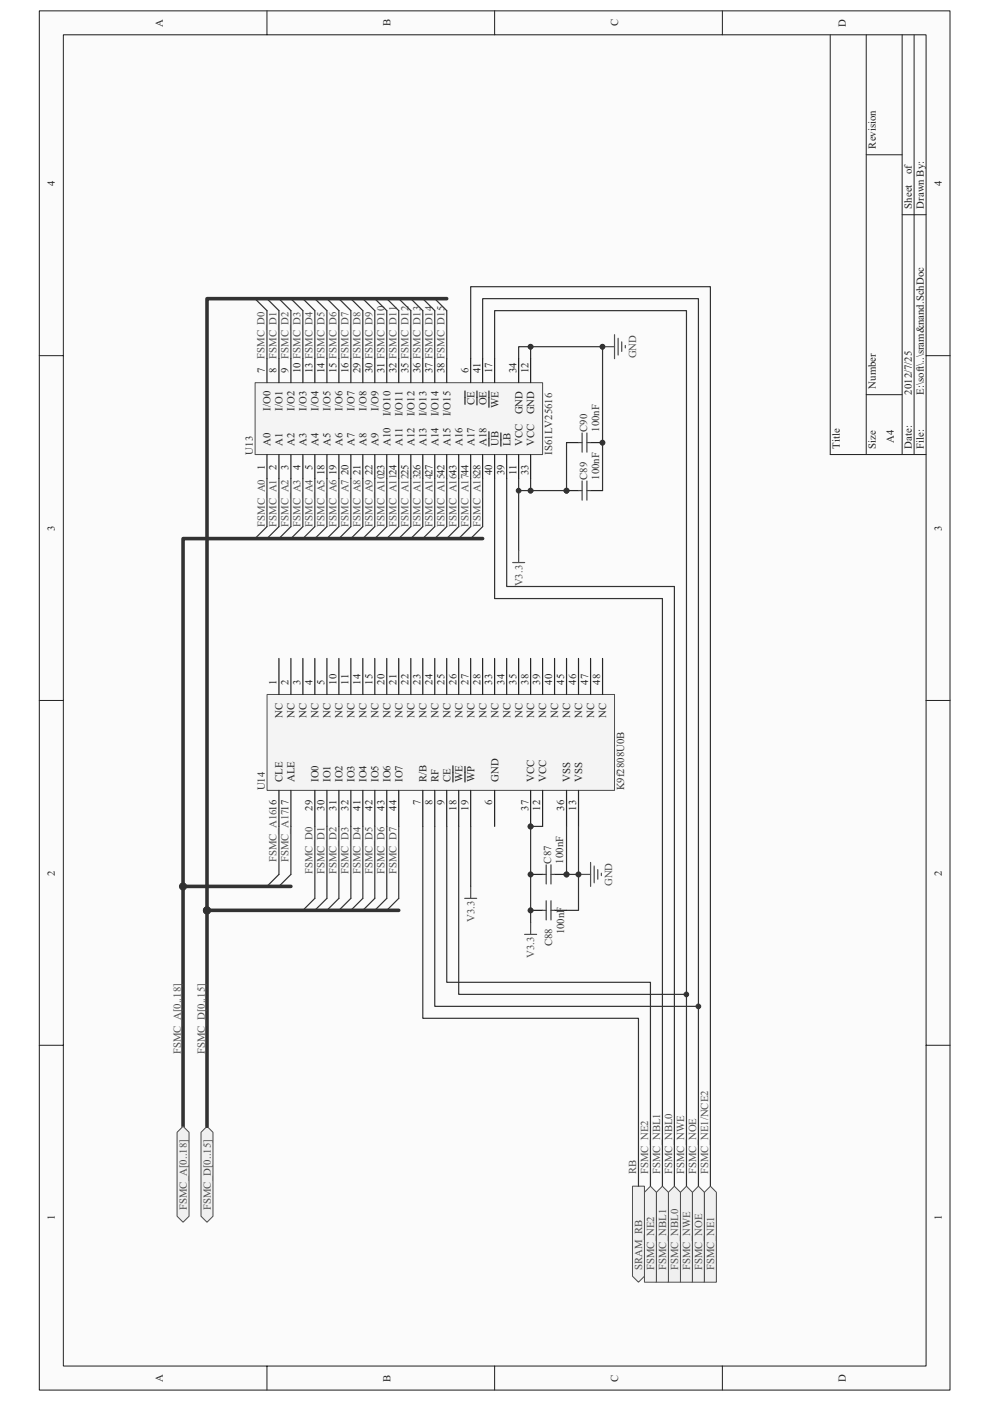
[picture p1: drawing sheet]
<svg xmlns="http://www.w3.org/2000/svg" width="210mm" height="297mm" viewBox="0 0 210 297" stroke-linecap="round" stroke-linejoin="round" font-family="sans-serif">
<path d="M8.4 2.3h193.1v292.4h-193.1z" fill="#fafbfb"/>
<path d="M8.3 2.3h193.2v292.4h-193.2z" fill="none" stroke="#231f20" stroke-width=".21"/>
<path d="M13.5 7.4h182.9v282.2h-182.9z" fill="#fafbfb"/>
<g fill="none" stroke="#231f20" stroke-width=".21">
<path d="M13.4 7.4h183v282.2h-183zM56.6 2.3v5.1M104.9 2.3v5.1M153.2 2.3v5.1M176.1 7.4v89h20.3M183.7 7.4v89M191.3 7.4v89M193.9 7.4v89M183.7 32.8h7.6M191.3 45.5h5.1M8.3 75.4h5.1M196.4 75.4h5.1"/>
<path d="M183.7 83.7h7.6M8.3 148.5h5.1M196.4 148.5h5.1M8.3 221.6h5.1M196.4 221.6h5.1M56.6 289.6v5.1M104.9 289.6v5.1M153.2 289.6v5.1"/>
</g>
<g fill="none" stroke="#333133" stroke-width=".25">
<path d="M56.6 101.5v10.2M59.2 101.5v10.2M61.7 101.5v10.2M64.2 101.5v10.2M66.8 101.5v10.2M69.3 101.5v10.2M71.9 101.5v10.2M74.4 101.5v10.2M77 101.5v10.2M79.5 101.5v10.2M82 101.5v10.2M84.6 101.5v10.2"/>
<path d="M87.1 101.5v10.2M89.7 101.5v10.2M92.2 101.5v10.2M94.8 101.5v10.2M97.3 101.5v10.2M112.5 101.5v2.5h-2.5"/>
</g>
<circle cx="112.5" cy="104" r=".5" fill="#333133"/>
<circle cx="112.5" cy="104" r=".5" fill="none" stroke="#333133" stroke-width=".21"/>
<circle cx="110" cy="104" r=".5" fill="#333133"/>
<circle cx="110" cy="104" r=".5" fill="none" stroke="#333133" stroke-width=".21"/>
<g fill="none" stroke="#333133" stroke-width=".25">
<path d="M56.6 65.9v10.1M59.2 65.9v10.1M61.7 65.9v10.1M64.2 65.9v10.1M66.8 65.9v10.1M69.3 65.9v10.1M71.9 65.9v10.1M74.4 65.9v10.1M77 65.9v10.1M79.5 65.9v10.1M82 65.9v10.1M84.6 65.9v10.1"/>
<path d="M87.1 65.9v10.1M89.7 65.9v10.1M92.2 65.9v10.1M94.8 65.9v10.1M110 76v-2.5h2.5v2.5M99.8 101.5v10.2M110 101.5v15.2"/>
</g>
<circle cx="112.5" cy="73.5" r=".49" fill="#333133"/>
<circle cx="112.5" cy="73.5" r=".49" fill="none" stroke="#333133" stroke-width=".21"/>
<path d="M120.2 93.8v10.2h-7.7M102.4 101.5v10.2" fill="none" stroke="#333133" stroke-width=".25"/>
<circle cx="112.5" cy="104" r=".5" fill="#333133"/>
<circle cx="112.5" cy="104" r=".5" fill="none" stroke="#333133" stroke-width=".21"/>
<circle cx="120.2" cy="104" r=".5" fill="#333133"/>
<circle cx="120.2" cy="104" r=".5" fill="none" stroke="#333133" stroke-width=".21"/>
<path d="M112.5 73.5h15.3v30.5" fill="none" stroke="#333133" stroke-width=".25"/>
<circle cx="112.5" cy="73.5" r=".49" fill="#333133"/>
<circle cx="112.5" cy="73.5" r=".49" fill="none" stroke="#333133" stroke-width=".21"/>
<circle cx="127.8" cy="73.5" r=".49" fill="#333133"/>
<circle cx="127.8" cy="73.5" r=".49" fill="none" stroke="#333133" stroke-width=".21"/>
<path d="M56.7 147.2h73.6v20.4h-73.6z" fill="#f3f4f4"/>
<path d="M56.6 147.2h73.7v20.4h-73.7z" fill="none" stroke="#4c4c4e" stroke-width=".21"/>
<g fill="none" stroke="#231f20" stroke-width=".25">
<path d="M59.2 139.6v7.6M61.7 139.6v7.6M64.2 139.6v7.6M66.8 139.6v7.6M69.3 139.6v7.6M71.9 139.6v7.6M74.4 139.6v7.6M77 139.6v7.6M79.5 139.6v7.6M82 139.6v7.6M84.6 139.6v7.6M87.1 139.6v7.6"/>
<path d="M89.7 139.6v7.6M92.2 139.6v7.6M94.8 139.6v7.6M97.3 139.6v7.6M99.8 139.6v7.6M102.4 139.6v7.6M104.9 139.6v7.6M107.5 139.6v7.6M110 139.6v7.6M59.2 167.6v7.6M61.7 167.6v7.6M66.8 167.6v7.6"/>
<path d="M69.3 167.6v7.6M71.9 167.6v7.6M74.4 167.6v7.6M89.7 167.6v7.6M92.2 167.6v7.6M94.8 167.6v7.6M96.1 162.4v3.4M97.3 167.6v7.6M98.6 162.5v3.3M99.8 167.6v7.6M104.9 167.6v7.6M112.5 167.6v7.6"/>
<path d="M115.1 167.6v7.6M120.2 167.6v7.6M122.7 167.6v7.6"/>
</g>
<circle cx="112.5" cy="175.2" r=".5" fill="#333133"/>
<circle cx="112.5" cy="175.2" r=".5" fill="none" stroke="#333133" stroke-width=".21"/>
<path d="M112.5 139.6v7.6M115.1 139.6v7.6M117.6 139.6v7.6M120.2 139.6v7.6M122.7 139.6v7.6M125.3 139.6v7.6M127.8 139.6v7.6M77 167.6v7.6M79.5 167.6v7.6M82 167.6v7.6M84.6 167.6v7.6" fill="none" stroke="#231f20" stroke-width=".25"/>
<circle cx="112.5" cy="175.2" r=".5" fill="#333133"/>
<circle cx="112.5" cy="175.2" r=".5" fill="none" stroke="#333133" stroke-width=".21"/>
<path d="M66.8 175.2v15.3M69.3 175.2v15.3M71.9 175.2v15.3M74.4 175.2v15.3M77 175.2v15.3M79.5 175.2v15.3M82 175.2v15.3M84.6 175.2v15.3" fill="none" stroke="#333133" stroke-width=".25"/>
<path d="M127.8 73.5h2.5M130.3 71v5M131.1 71.7v3.6M131.9 72.5v2M132.6 73.2v.6" fill="none" stroke="#4c4c4e" stroke-width=".25"/>
<circle cx="127.8" cy="73.5" r=".49" fill="#333133"/>
<circle cx="127.8" cy="73.5" r=".49" fill="none" stroke="#333133" stroke-width=".21"/>
<path d="M108.7 119.3h2.6M110 116.7v2.6" fill="none" stroke="#4c4c4e" stroke-width=".25"/>
<path d="M94.8 63.3h-50.9v129.7h40.7" fill="none" stroke="#333133" stroke-width=".76"/>
<circle cx="43.9" cy="193" r=".75" fill="#333133"/>
<circle cx="43.9" cy="193" r=".75" fill="none" stroke="#333133" stroke-width=".21"/>
<g fill="none" stroke="#333133" stroke-width=".25">
<path d="M54.1 63.3l2.5 2.6M56.6 63.3l2.6 2.6M59.2 63.3l2.5 2.6M61.7 63.3l2.5 2.6M64.2 63.3l2.6 2.6M66.8 63.3l2.5 2.6M69.3 63.3l2.6 2.6M71.9 63.3l2.5 2.6M74.4 63.3l2.6 2.6M77 63.3l2.5 2.6M79.5 63.3l2.5 2.6M82 63.3l2.6 2.6"/>
<path d="M84.6 63.3l2.5 2.6M87.1 63.3l2.6 2.6M89.7 63.3l2.5 2.6M92.2 63.3l2.6 2.6M66.8 190.5l-2.6 2.5M69.3 190.5l-2.5 2.5M71.9 190.5l-2.6 2.5M74.4 190.5l-2.5 2.5M77 190.5l-2.6 2.5M79.5 190.5l-2.5 2.5M82 190.5l-2.5 2.5M84.6 190.5l-2.6 2.5"/>
</g>
<path d="M42.6 240.1l1.3-1.3 1.3 1.3v17.8l-1.3 1.2-1.3-1.2z" fill-rule="evenodd" fill="#eff0f0"/>
<path d="M42.6 240.1l1.3-1.3 1.3 1.3v17.8l-1.3 1.2-1.3-1.2z" fill="none" stroke="#4c4c4e" stroke-width=".21"/>
<path d="M102.4 114.2h-63.6v124.6" fill="none" stroke="#333133" stroke-width=".76"/>
<g fill="none" stroke="#333133" stroke-width=".25">
<path d="M56.6 111.7l-2.5 2.5M59.2 111.7l-2.6 2.5M61.7 111.7l-2.5 2.5M64.2 111.7l-2.5 2.5M66.8 111.7l-2.6 2.5M69.3 111.7l-2.5 2.5M71.9 111.7l-2.6 2.5M74.4 111.7l-2.5 2.5M77 111.7l-2.6 2.5M79.5 111.7l-2.5 2.5M82 111.7l-2.5 2.5M84.6 111.7l-2.6 2.5"/>
<path d="M87.1 111.7l-2.5 2.5M89.7 111.7l-2.6 2.5M92.2 111.7l-2.5 2.5M94.8 111.7l-2.6 2.5M97.3 111.7l-2.5 2.5M99.8 111.7l-2.5 2.5M102.4 111.7l-2.6 2.5"/>
</g>
<path d="M37.6 240.1l1.2-1.3 1.3 1.3v17.8l-1.3 1.2-1.2-1.2z" fill-rule="evenodd" fill="#eff0f0"/>
<path d="M37.6 240.1l1.2-1.3 1.3 1.3v17.8l-1.3 1.2-1.2-1.2z" fill="none" stroke="#4c4c4e" stroke-width=".21"/>
<path d="M98.6 190.5h2.5M99.8 187.9v2.6" fill="none" stroke="#4c4c4e" stroke-width=".25"/>
<path d="M99.8 175.2v12.7" fill="none" stroke="#333133" stroke-width=".25"/>
<path d="M43.9 193v45.8" fill="none" stroke="#333133" stroke-width=".76"/>
<circle cx="43.9" cy="193" r=".75" fill="#333133"/>
<circle cx="43.9" cy="193" r=".75" fill="none" stroke="#333133" stroke-width=".21"/>
<path d="M38.8 187.9h22.9" fill="none" stroke="#333133" stroke-width=".76"/>
<circle cx="38.8" cy="187.9" r=".75" fill="#333133"/>
<circle cx="38.8" cy="187.9" r=".75" fill="none" stroke="#333133" stroke-width=".21"/>
<path d="M59.2 175.2v10.2l-2.6 2.5M61.7 175.2v10.2l-2.5 2.5M120.2 175.2v10.2h2.5M122.7 175.2v17.8h-2.5" fill="none" stroke="#333133" stroke-width=".25"/>
<path d="M111.3 198.1h2.5M112.5 195.6v2.5" fill="none" stroke="#4c4c4e" stroke-width=".25"/>
<circle cx="120.2" cy="185.4" r=".49" fill="#333133"/>
<circle cx="120.2" cy="185.4" r=".49" fill="none" stroke="#333133" stroke-width=".21"/>
<circle cx="122.7" cy="185.4" r=".49" fill="#333133"/>
<circle cx="122.7" cy="185.4" r=".49" fill="none" stroke="#333133" stroke-width=".21"/>
<path d="M115.1 175.2h-2.6v20.4" fill="none" stroke="#333133" stroke-width=".25"/>
<circle cx="112.5" cy="175.2" r=".5" fill="#333133"/>
<circle cx="112.5" cy="175.2" r=".5" fill="none" stroke="#333133" stroke-width=".21"/>
<path d="M99.8 76v-15.2h50.9v190.7M102.4 76v-12.7h45.7v188.2M104.9 76v-10.1h40.7v185.6M104.9 101.5v25.4h35.6v124.6M107.5 101.5v22.8h35.5v127.2M92.2 175.2v38.2h55.9" fill="none" stroke="#333133" stroke-width=".25"/>
<circle cx="148.1" cy="213.4" r=".49" fill="#333133"/>
<circle cx="148.1" cy="213.4" r=".49" fill="none" stroke="#333133" stroke-width=".21"/>
<path d="M97.3 175.2v35.6h48.3" fill="none" stroke="#333133" stroke-width=".25"/>
<circle cx="145.6" cy="210.8" r=".49" fill="#333133"/>
<circle cx="145.6" cy="210.8" r=".49" fill="none" stroke="#333133" stroke-width=".21"/>
<path d="M94.8 175.2v33.1h43.2v43.2" fill="none" stroke="#333133" stroke-width=".25"/>
<path d="M138 251.5l1.2 1.3v19.1h-2.5v-19.1z" fill-rule="evenodd" fill="#eff0f0"/>
<path d="M138 251.5l1.2 1.3v19.1h-2.5v-19.1z" fill="none" stroke="#4c4c4e" stroke-width=".21"/>
<path d="M143 251.5l1.3 1.3v19.1h-2.5v-19.1z" fill-rule="evenodd" fill="#eff0f0"/>
<path d="M143 251.5l1.3 1.3v19.1h-2.5v-19.1z" fill="none" stroke="#4c4c4e" stroke-width=".21"/>
<path d="M140.5 251.5l1.3 1.3v19.1h-2.6v-19.1z" fill-rule="evenodd" fill="#eff0f0"/>
<path d="M140.5 251.5l1.3 1.3v19.1h-2.6v-19.1z" fill="none" stroke="#4c4c4e" stroke-width=".21"/>
<path d="M145.6 251.5l1.3 1.3v19.1h-2.6v-19.1z" fill-rule="evenodd" fill="#eff0f0"/>
<path d="M145.6 251.5l1.3 1.3v19.1h-2.6v-19.1z" fill="none" stroke="#4c4c4e" stroke-width=".21"/>
<path d="M148.1 251.5l1.3 1.3v19.1h-2.5v-19.1z" fill-rule="evenodd" fill="#eff0f0"/>
<path d="M148.1 251.5l1.3 1.3v19.1h-2.5v-19.1z" fill="none" stroke="#4c4c4e" stroke-width=".21"/>
<path d="M150.7 251.5l1.2 1.3v19.1h-2.5v-19.1z" fill-rule="evenodd" fill="#eff0f0"/>
<path d="M150.7 251.5l1.2 1.3v19.1h-2.5v-19.1z" fill="none" stroke="#4c4c4e" stroke-width=".21"/>
<path d="M54.1 81.1h61v15.3h-61z" fill="#f3f4f4"/>
<path d="M54.1 81.1h61v15.3h-61z" fill="none" stroke="#4c4c4e" stroke-width=".21"/>
<g fill="none" stroke="#231f20" stroke-width=".25">
<path d="M56.6 76v5.1M59.2 76v5.1M61.7 76v5.1M64.2 76v5.1M66.8 76v5.1M69.3 76v5.1M71.9 76v5.1M74.4 76v5.1M77 76v5.1M79.5 76v5.1M82 76v5.1M84.6 76v5.1"/>
<path d="M87.1 76v5.1M89.7 76v5.1M92.2 76v5.1M94.8 76v5.1M99.8 76v5.1M102.4 76v5.1M104.9 76v5.1M110 76v5.1M112.5 76v5.1M56.6 96.4v5.1M59.2 96.4v5.1M61.7 96.4v5.1"/>
<path d="M64.2 96.4v5.1M66.8 96.4v5.1M69.3 96.4v5.1M71.9 96.4v5.1M74.4 96.4v5.1M77 96.4v5.1M79.5 96.4v5.1M82 96.4v5.1M84.6 96.4v5.1M87.1 96.4v5.1M89.7 96.4v5.1M92.2 96.4v5.1"/>
<path d="M94.8 96.4v5.1M97.3 96.4v5.1M98.6 82.9v2.8M99.8 96.4v5.1M101.2 82.9v3M102.4 96.4v5.1M103.7 82.9v3.4M103.7 91.5v3.1M104.9 96.4v5.1M106.2 91.8v2.8M107.5 96.4v5.1M110 96.4v5.1"/>
<path d="M112.5 96.4v5.1"/>
</g>
<path d="M122.7 185.4h2.6M125.3 182.9v5M126 183.6v3.6M126.8 184.4v2M127.5 185.1v.5" fill="none" stroke="#4c4c4e" stroke-width=".25"/>
<circle cx="122.7" cy="185.4" r=".49" fill="#333133"/>
<circle cx="122.7" cy="185.4" r=".49" fill="none" stroke="#333133" stroke-width=".21"/>
<path d="M112.5 193h2.6M117.6 193h2.6" fill="none" stroke="#231f20" stroke-width=".25"/>
<circle cx="112.5" cy="193" r=".5" fill="#333133"/>
<circle cx="112.5" cy="193" r=".5" fill="none" stroke="#333133" stroke-width=".21"/>
<path d="M115.1 193h.7M115.8 191v4M116.9 193h.7M116.9 191v4" fill="none" stroke="#434344" stroke-width=".25"/>
<circle cx="112.5" cy="193" r=".5" fill="#333133"/>
<circle cx="112.5" cy="193" r=".5" fill="none" stroke="#333133" stroke-width=".21"/>
<path d="M117.6 185.4h2.6" fill="none" stroke="#231f20" stroke-width=".25"/>
<circle cx="120.2" cy="185.4" r=".49" fill="#333133"/>
<circle cx="120.2" cy="185.4" r=".49" fill="none" stroke="#333133" stroke-width=".21"/>
<path d="M112.5 185.4h2.6" fill="none" stroke="#231f20" stroke-width=".25"/>
<circle cx="112.5" cy="185.4" r=".49" fill="#333133"/>
<circle cx="112.5" cy="185.4" r=".49" fill="none" stroke="#333133" stroke-width=".21"/>
<path d="M115.1 185.4h.7M115.8 183.4v4M116.9 185.4h.7M116.9 183.4v4" fill="none" stroke="#434344" stroke-width=".25"/>
<circle cx="120.2" cy="185.4" r=".49" fill="#333133"/>
<circle cx="120.2" cy="185.4" r=".49" fill="none" stroke="#333133" stroke-width=".21"/>
<circle cx="112.5" cy="185.4" r=".49" fill="#333133"/>
<circle cx="112.5" cy="185.4" r=".49" fill="none" stroke="#333133" stroke-width=".21"/>
<path d="M120.2 104h2.5M125.3 104h2.5" fill="none" stroke="#231f20" stroke-width=".25"/>
<circle cx="120.2" cy="104" r=".5" fill="#333133"/>
<circle cx="120.2" cy="104" r=".5" fill="none" stroke="#333133" stroke-width=".21"/>
<path d="M122.7 104h.8M123.5 102v4M124.5 104h.8M124.5 102v4" fill="none" stroke="#434344" stroke-width=".25"/>
<circle cx="120.2" cy="104" r=".5" fill="#333133"/>
<circle cx="120.2" cy="104" r=".5" fill="none" stroke="#333133" stroke-width=".21"/>
<path d="M125.3 93.8h2.5" fill="none" stroke="#231f20" stroke-width=".25"/>
<circle cx="127.8" cy="93.8" r=".5" fill="#333133"/>
<circle cx="127.8" cy="93.8" r=".5" fill="none" stroke="#333133" stroke-width=".21"/>
<path d="M120.2 93.8h2.5" fill="none" stroke="#231f20" stroke-width=".25"/>
<path d="M122.7 93.8h.8M123.5 91.8v4.1M124.5 93.8h.8M124.5 91.8v4.1" fill="none" stroke="#434344" stroke-width=".25"/>
<circle cx="127.8" cy="93.8" r=".5" fill="#333133"/>
<circle cx="127.8" cy="93.8" r=".5" fill="none" stroke="#333133" stroke-width=".21"/>
<path d="M134.2 251.5h2.5v19.1l-1.3 1.3-1.2-1.3z" fill-rule="evenodd" fill="#eff0f0"/>
<path d="M134.2 251.5h2.5v19.1l-1.3 1.3-1.2-1.3z" fill="none" stroke="#4c4c4e" stroke-width=".21"/>
<path d="M89.7 175.2v40.7h45.7v35.6" fill="none" stroke="#333133" stroke-width=".25"/>
<g font-size="2.3" fill="#231f20">
<text x="34.5" y="5.7" transform="rotate(-90 34.5 5.7)">A</text>
<text x="82.8" y="5.6" transform="rotate(-90 82.8 5.6)">B</text>
<text x="131.1" y="5.6" transform="rotate(-90 131.1 5.6)">C</text>
<text x="179.4" y="5.7" transform="rotate(-90 179.4 5.7)">D</text>
<text x="185.8" y="31.5" transform="rotate(-90 185.8 31.5)">Revision</text>
<text x="11.7" y="39.4" transform="rotate(-90 11.7 39.4)">4</text>
<text x="193.4" y="36.9" transform="rotate(-90 193.4 36.9)">of</text>
<text x="199.7" y="39.4" transform="rotate(-90 199.7 39.4)">4</text>
<text x="193.4" y="44.2" transform="rotate(-90 193.4 44.2)">Sheet</text>
<text x="195.9" y="44.2" transform="rotate(-90 195.9 44.2)">Drawn By:</text>
<text x="56.1" y="79.1" transform="rotate(-90 56.1 79.1)">7</text>
<text x="58.7" y="79.1" transform="rotate(-90 58.7 79.1)">8</text>
<text x="61.2" y="79.1" transform="rotate(-90 61.2 79.1)">9</text>
<text x="63.8" y="79.1" transform="rotate(-90 63.8 79.1)">10 FSMC_D3</text>
<text x="66.3" y="79.1" transform="rotate(-90 66.3 79.1)">13 FSMC_D4</text>
<text x="68.9" y="79.1" transform="rotate(-90 68.9 79.1)">14 FSMC_D5</text>
<text x="71.4" y="79.1" transform="rotate(-90 71.4 79.1)">15 FSMC_D6</text>
<text x="73.9" y="79.1" transform="rotate(-90 73.9 79.1)">16 FSMC_D7</text>
<text x="76.5" y="79.1" transform="rotate(-90 76.5 79.1)">29 FSMC_D8</text>
<text x="79" y="79.1" transform="rotate(-90 79 79.1)">30 FSMC_D9</text>
<text x="81.5" y="79.1" transform="rotate(-90 81.5 79.1)">31 FSMC_D10</text>
<text x="84.1" y="79.1" transform="rotate(-90 84.1 79.1)">32 FSMC_D11</text>
<text x="86.6" y="79.1" transform="rotate(-90 86.6 79.1)">35 FSMC_D12</text>
<text x="89.2" y="79.1" transform="rotate(-90 89.2 79.1)">36 FSMC_D13</text>
<text x="91.7" y="79.1" transform="rotate(-90 91.7 79.1)">37 FSMC_D14</text>
<text x="94.3" y="79.1" transform="rotate(-90 94.3 79.1)">38 FSMC_D15</text>
<text x="99.3" y="79.1" transform="rotate(-90 99.3 79.1)">6</text>
<text x="101.9" y="79.1" transform="rotate(-90 101.9 79.1)">41</text>
<text x="104.4" y="79.1" transform="rotate(-90 104.4 79.1)">17</text>
<text x="109.5" y="79.1" transform="rotate(-90 109.5 79.1)">34</text>
<text x="112.1" y="79.1" transform="rotate(-90 112.1 79.1)">12</text>
<text x="185.8" y="82.4" transform="rotate(-90 185.8 82.4)">Number</text>
<text x="193.4" y="83.7" transform="rotate(-90 193.4 83.7)">2012/7/25</text>
<text x="195.9" y="83.7" transform="rotate(-90 195.9 83.7)">E:\soft\..\sram&amp;nand.SchDoc</text>
<text x="57.4" y="87.1" transform="rotate(-90 57.4 87.1)">I/O0</text>
<text x="59.9" y="87.1" transform="rotate(-90 59.9 87.1)">I/O1</text>
<text x="62.5" y="87.1" transform="rotate(-90 62.5 87.1)">I/O2</text>
<text x="65" y="87.1" transform="rotate(-90 65 87.1)">I/O3</text>
<text x="67.6" y="87.1" transform="rotate(-90 67.6 87.1)">I/O4</text>
<text x="70.1" y="87.1" transform="rotate(-90 70.1 87.1)">I/O5</text>
<text x="72.7" y="87.1" transform="rotate(-90 72.7 87.1)">I/O6</text>
<text x="75.2" y="87.1" transform="rotate(-90 75.2 87.1)">I/O7</text>
<text x="77.7" y="87.1" transform="rotate(-90 77.7 87.1)">I/O8</text>
<text x="80.3" y="87.1" transform="rotate(-90 80.3 87.1)">I/O9</text>
<text x="82.8" y="88.2" transform="rotate(-90 82.8 88.2)">I/O10</text>
<text x="85.4" y="88.2" transform="rotate(-90 85.4 88.2)">I/O11</text>
<text x="87.9" y="88.2" transform="rotate(-90 87.9 88.2)">I/O12</text>
<text x="90.5" y="88.2" transform="rotate(-90 90.5 88.2)">I/O13</text>
<text x="93" y="88.2" transform="rotate(-90 93 88.2)">I/O14</text>
<text x="95.5" y="88.2" transform="rotate(-90 95.5 88.2)">I/O15</text>
<text x="100.6" y="85.8" transform="rotate(-90 100.6 85.8)">CE</text>
<text x="103.2" y="86" transform="rotate(-90 103.2 86)">OE</text>
<text x="105.7" y="86.5" transform="rotate(-90 105.7 86.5)">WE</text>
<text x="110.8" y="87.9" transform="rotate(-90 110.8 87.9)">GND</text>
<text x="113.3" y="87.9" transform="rotate(-90 113.3 87.9)">GND</text>
<text x="57.4" y="94.6" transform="rotate(-90 57.4 94.6)">A0</text>
<text x="59.9" y="94.6" transform="rotate(-90 59.9 94.6)">A1</text>
<text x="62.5" y="94.6" transform="rotate(-90 62.5 94.6)">A2</text>
<text x="65" y="94.6" transform="rotate(-90 65 94.6)">A3</text>
<text x="67.6" y="94.6" transform="rotate(-90 67.6 94.6)">A4</text>
<text x="70.1" y="94.6" transform="rotate(-90 70.1 94.6)">A5</text>
<text x="72.7" y="94.6" transform="rotate(-90 72.7 94.6)">A6</text>
<text x="75.2" y="94.6" transform="rotate(-90 75.2 94.6)">A7</text>
<text x="77.7" y="94.6" transform="rotate(-90 77.7 94.6)">A8</text>
<text x="80.3" y="94.6" transform="rotate(-90 80.3 94.6)">A9</text>
<text x="82.8" y="94.6" transform="rotate(-90 82.8 94.6)">A10</text>
<text x="85.4" y="94.6" transform="rotate(-90 85.4 94.6)">A11</text>
<text x="87.9" y="94.6" transform="rotate(-90 87.9 94.6)">A12</text>
<text x="90.5" y="94.6" transform="rotate(-90 90.5 94.6)">A13</text>
<text x="93" y="94.6" transform="rotate(-90 93 94.6)">A14</text>
<text x="95.5" y="94.6" transform="rotate(-90 95.5 94.6)">A15</text>
<text x="98.1" y="94.6" transform="rotate(-90 98.1 94.6)">A16</text>
<text x="100.6" y="94.6" transform="rotate(-90 100.6 94.6)">A17</text>
<text x="103.2" y="94.6" transform="rotate(-90 103.2 94.6)">A18</text>
<text x="105.7" y="94.6" transform="rotate(-90 105.7 94.6)">UB</text>
<text x="108.3" y="94.6" transform="rotate(-90 108.3 94.6)">LB</text>
<text x="110.8" y="94.6" transform="rotate(-90 110.8 94.6)">VCC</text>
<text x="113.3" y="94.6" transform="rotate(-90 113.3 94.6)">VCC</text>
<text x="178.1" y="95.1" transform="rotate(-90 178.1 95.1)">Title</text>
<text x="185.8" y="95.1" transform="rotate(-90 185.8 95.1)">Size</text>
<text x="189.6" y="93.8" transform="rotate(-90 189.6 93.8)">A4</text>
<text x="193.4" y="95.1" transform="rotate(-90 193.4 95.1)">Date:</text>
<text x="195.9" y="95.1" transform="rotate(-90 195.9 95.1)">File:</text>
<text x="56.1" y="99.5" transform="rotate(-90 56.1 99.5)">1</text>
<text x="58.7" y="99.5" transform="rotate(-90 58.7 99.5)">2</text>
<text x="61.2" y="99.5" transform="rotate(-90 61.2 99.5)">3</text>
<text x="63.8" y="99.5" transform="rotate(-90 63.8 99.5)">4</text>
<text x="66.3" y="99.5" transform="rotate(-90 66.3 99.5)">5</text>
<text x="68.9" y="100.7" transform="rotate(-90 68.9 100.7)">18</text>
<text x="71.4" y="100.7" transform="rotate(-90 71.4 100.7)">19</text>
<text x="73.9" y="100.7" transform="rotate(-90 73.9 100.7)">20</text>
<text x="76.5" y="100.7" transform="rotate(-90 76.5 100.7)">21</text>
<text x="79" y="100.7" transform="rotate(-90 79 100.7)">22</text>
<text x="104.4" y="100.7" transform="rotate(-90 104.4 100.7)">40</text>
<text x="107" y="100.7" transform="rotate(-90 107 100.7)">39</text>
<text x="109.5" y="100.7" transform="rotate(-90 109.5 100.7)">11</text>
<text x="112.1" y="100.7" transform="rotate(-90 112.1 100.7)">33</text>
<text x="11.7" y="112.5" transform="rotate(-90 11.7 112.5)">3</text>
<text x="199.7" y="112.5" transform="rotate(-90 199.7 112.5)">3</text>
<text x="58.7" y="145.2" transform="rotate(-90 58.7 145.2)">1</text>
<text x="61.2" y="145.2" transform="rotate(-90 61.2 145.2)">2</text>
<text x="63.8" y="145.2" transform="rotate(-90 63.8 145.2)">3</text>
<text x="66.3" y="145.2" transform="rotate(-90 66.3 145.2)">4</text>
<text x="68.9" y="145.2" transform="rotate(-90 68.9 145.2)">5</text>
<text x="71.4" y="145.2" transform="rotate(-90 71.4 145.2)">10</text>
<text x="73.9" y="145.2" transform="rotate(-90 73.9 145.2)">11</text>
<text x="76.5" y="145.2" transform="rotate(-90 76.5 145.2)">14</text>
<text x="79" y="145.2" transform="rotate(-90 79 145.2)">15</text>
<text x="81.5" y="145.2" transform="rotate(-90 81.5 145.2)">20</text>
<text x="84.1" y="145.2" transform="rotate(-90 84.1 145.2)">21</text>
<text x="86.6" y="145.2" transform="rotate(-90 86.6 145.2)">22</text>
<text x="89.2" y="145.2" transform="rotate(-90 89.2 145.2)">23</text>
<text x="91.7" y="145.2" transform="rotate(-90 91.7 145.2)">24</text>
<text x="94.3" y="145.2" transform="rotate(-90 94.3 145.2)">25</text>
<text x="96.8" y="145.2" transform="rotate(-90 96.8 145.2)">26</text>
<text x="99.3" y="145.2" transform="rotate(-90 99.3 145.2)">27</text>
<text x="101.9" y="145.2" transform="rotate(-90 101.9 145.2)">28</text>
<text x="104.4" y="145.2" transform="rotate(-90 104.4 145.2)">33</text>
<text x="107" y="145.2" transform="rotate(-90 107 145.2)">34</text>
<text x="109.5" y="145.2" transform="rotate(-90 109.5 145.2)">35</text>
<text x="112.1" y="145.2" transform="rotate(-90 112.1 145.2)">38</text>
<text x="114.6" y="145.2" transform="rotate(-90 114.6 145.2)">39</text>
<text x="117.1" y="145.2" transform="rotate(-90 117.1 145.2)">40</text>
<text x="119.7" y="145.2" transform="rotate(-90 119.7 145.2)">45</text>
<text x="122.2" y="145.2" transform="rotate(-90 122.2 145.2)">46</text>
<text x="124.8" y="145.2" transform="rotate(-90 124.8 145.2)">47</text>
<text x="127.3" y="145.2" transform="rotate(-90 127.3 145.2)">48</text>
<text x="59.9" y="152.2" transform="rotate(-90 59.9 152.2)">NC</text>
<text x="62.5" y="152.2" transform="rotate(-90 62.5 152.2)">NC</text>
<text x="65" y="152.2" transform="rotate(-90 65 152.2)">NC</text>
<text x="67.6" y="152.2" transform="rotate(-90 67.6 152.2)">NC</text>
<text x="70.1" y="152.2" transform="rotate(-90 70.1 152.2)">NC</text>
<text x="72.7" y="152.2" transform="rotate(-90 72.7 152.2)">NC</text>
<text x="75.2" y="152.2" transform="rotate(-90 75.2 152.2)">NC</text>
<text x="77.7" y="152.2" transform="rotate(-90 77.7 152.2)">NC</text>
<text x="80.3" y="152.2" transform="rotate(-90 80.3 152.2)">NC</text>
<text x="82.8" y="152.2" transform="rotate(-90 82.8 152.2)">NC</text>
<text x="85.4" y="152.2" transform="rotate(-90 85.4 152.2)">NC</text>
<text x="87.9" y="152.2" transform="rotate(-90 87.9 152.2)">NC</text>
<text x="90.5" y="152.2" transform="rotate(-90 90.5 152.2)">NC</text>
<text x="93" y="152.2" transform="rotate(-90 93 152.2)">NC</text>
<text x="95.5" y="152.2" transform="rotate(-90 95.5 152.2)">NC</text>
<text x="98.1" y="152.2" transform="rotate(-90 98.1 152.2)">NC</text>
<text x="100.6" y="152.2" transform="rotate(-90 100.6 152.2)">NC</text>
<text x="103.2" y="152.2" transform="rotate(-90 103.2 152.2)">NC</text>
<text x="105.7" y="152.2" transform="rotate(-90 105.7 152.2)">NC</text>
<text x="108.3" y="152.2" transform="rotate(-90 108.3 152.2)">NC</text>
<text x="110.8" y="152.2" transform="rotate(-90 110.8 152.2)">NC</text>
<text x="113.3" y="152.2" transform="rotate(-90 113.3 152.2)">NC</text>
<text x="115.9" y="152.2" transform="rotate(-90 115.9 152.2)">NC</text>
<text x="118.4" y="152.2" transform="rotate(-90 118.4 152.2)">NC</text>
<text x="120.9" y="152.2" transform="rotate(-90 120.9 152.2)">NC</text>
<text x="123.5" y="152.2" transform="rotate(-90 123.5 152.2)">NC</text>
<text x="126" y="152.2" transform="rotate(-90 126 152.2)">NC</text>
<text x="128.6" y="152.2" transform="rotate(-90 128.6 152.2)">NC</text>
<text x="59.9" y="165.8" transform="rotate(-90 59.9 165.8)">CLE</text>
<text x="62.5" y="165.8" transform="rotate(-90 62.5 165.8)">ALE</text>
<text x="67.6" y="165.8" transform="rotate(-90 67.6 165.8)">IO0</text>
<text x="70.1" y="165.8" transform="rotate(-90 70.1 165.8)">IO1</text>
<text x="72.7" y="165.8" transform="rotate(-90 72.7 165.8)">IO2</text>
<text x="75.2" y="165.8" transform="rotate(-90 75.2 165.8)">IO3</text>
<text x="77.7" y="165.8" transform="rotate(-90 77.7 165.8)">IO4</text>
<text x="80.3" y="165.8" transform="rotate(-90 80.3 165.8)">IO5</text>
<text x="82.8" y="165.8" transform="rotate(-90 82.8 165.8)">IO6</text>
<text x="85.4" y="165.8" transform="rotate(-90 85.4 165.8)">IO7</text>
<text x="90.5" y="165.8" transform="rotate(-90 90.5 165.8)">R/B</text>
<text x="93" y="165.8" transform="rotate(-90 93 165.8)">RF</text>
<text x="95.5" y="165.8" transform="rotate(-90 95.5 165.8)">CE</text>
<text x="98.1" y="165.8" transform="rotate(-90 98.1 165.8)">WE</text>
<text x="100.6" y="165.8" transform="rotate(-90 100.6 165.8)">WP</text>
<text x="105.7" y="165.8" transform="rotate(-90 105.7 165.8)">GND</text>
<text x="113.3" y="165.8" transform="rotate(-90 113.3 165.8)">VCC</text>
<text x="115.9" y="165.8" transform="rotate(-90 115.9 165.8)">VCC</text>
<text x="120.9" y="165.8" transform="rotate(-90 120.9 165.8)">VSS</text>
<text x="123.5" y="165.8" transform="rotate(-90 123.5 165.8)">VSS</text>
<text x="66.3" y="171.9" transform="rotate(-90 66.3 171.9)">29</text>
<text x="68.9" y="171.9" transform="rotate(-90 68.9 171.9)">30</text>
<text x="71.4" y="171.9" transform="rotate(-90 71.4 171.9)">31</text>
<text x="73.9" y="171.9" transform="rotate(-90 73.9 171.9)">32</text>
<text x="76.5" y="171.9" transform="rotate(-90 76.5 171.9)">41</text>
<text x="79" y="171.9" transform="rotate(-90 79 171.9)">42</text>
<text x="81.5" y="171.9" transform="rotate(-90 81.5 171.9)">43</text>
<text x="84.1" y="171.9" transform="rotate(-90 84.1 171.9)">44</text>
<text x="89.2" y="170.8" transform="rotate(-90 89.2 170.8)">7</text>
<text x="91.7" y="170.8" transform="rotate(-90 91.7 170.8)">8</text>
<text x="94.3" y="170.8" transform="rotate(-90 94.3 170.8)">9</text>
<text x="96.8" y="171.9" transform="rotate(-90 96.8 171.9)">18</text>
<text x="99.3" y="171.9" transform="rotate(-90 99.3 171.9)">19</text>
<text x="104.4" y="170.8" transform="rotate(-90 104.4 170.8)">6</text>
<text x="112.1" y="171.9" transform="rotate(-90 112.1 171.9)">37</text>
<text x="114.6" y="171.9" transform="rotate(-90 114.6 171.9)">12</text>
<text x="119.7" y="171.9" transform="rotate(-90 119.7 171.9)">36</text>
<text x="122.2" y="171.9" transform="rotate(-90 122.2 171.9)">13</text>
<text x="11.7" y="185.6" transform="rotate(-90 11.7 185.6)">2</text>
<text x="199.7" y="185.6" transform="rotate(-90 199.7 185.6)">2</text>
<text x="11.7" y="258.8" transform="rotate(-90 11.7 258.8)">1</text>
<text x="199.7" y="258.8" transform="rotate(-90 199.7 258.8)">1</text>
<text x="34.5" y="293" transform="rotate(-90 34.5 293)">A</text>
<text x="82.8" y="292.9" transform="rotate(-90 82.8 292.9)">B</text>
<text x="131.1" y="292.9" transform="rotate(-90 131.1 292.9)">C</text>
<text x="179.4" y="293" transform="rotate(-90 179.4 293)">D</text>
</g>
<g font-size="2.3" fill="#4c4c4e">
<text x="56.1" y="76" transform="rotate(-90 56.1 76)">FSMC_D0</text>
<text x="58.7" y="76" transform="rotate(-90 58.7 76)">FSMC_D1</text>
<text x="61.2" y="76" transform="rotate(-90 61.2 76)">FSMC_D2</text>
<text x="134.9" y="76" transform="rotate(-90 134.9 76)">GND</text>
<text x="56.1" y="111.6" transform="rotate(-90 56.1 111.6)">FSMC_A0</text>
<text x="58.7" y="111.6" transform="rotate(-90 58.7 111.6)">FSMC_A1</text>
<text x="61.2" y="111.6" transform="rotate(-90 61.2 111.6)">FSMC_A2</text>
<text x="63.8" y="111.6" transform="rotate(-90 63.8 111.6)">FSMC_A3</text>
<text x="66.3" y="111.6" transform="rotate(-90 66.3 111.6)">FSMC_A4</text>
<text x="68.9" y="111.6" transform="rotate(-90 68.9 111.6)">FSMC_A5</text>
<text x="71.4" y="111.6" transform="rotate(-90 71.4 111.6)">FSMC_A6</text>
<text x="73.9" y="111.6" transform="rotate(-90 73.9 111.6)">FSMC_A7</text>
<text x="76.5" y="111.6" transform="rotate(-90 76.5 111.6)">FSMC_A8</text>
<text x="79" y="111.6" transform="rotate(-90 79 111.6)">FSMC_A9</text>
<text x="81.5" y="111.6" transform="rotate(-90 81.5 111.6)">FSMC_A1023</text>
<text x="84.1" y="111.6" transform="rotate(-90 84.1 111.6)">FSMC_A1124</text>
<text x="86.6" y="111.6" transform="rotate(-90 86.6 111.6)">FSMC_A1225</text>
<text x="89.2" y="111.6" transform="rotate(-90 89.2 111.6)">FSMC_A1326</text>
<text x="91.7" y="111.6" transform="rotate(-90 91.7 111.6)">FSMC_A1427</text>
<text x="94.3" y="111.6" transform="rotate(-90 94.3 111.6)">FSMC_A1542</text>
<text x="96.8" y="111.6" transform="rotate(-90 96.8 111.6)">FSMC_A1643</text>
<text x="99.3" y="111.6" transform="rotate(-90 99.3 111.6)">FSMC_A1744</text>
<text x="101.9" y="111.6" transform="rotate(-90 101.9 111.6)">FSMC_A1828</text>
<text x="110.8" y="124.3" transform="rotate(-90 110.8 124.3)">V3.3</text>
<text x="58.7" y="182.8" transform="rotate(-90 58.7 182.8)">FSMC_A1616</text>
<text x="61.2" y="182.8" transform="rotate(-90 61.2 182.8)">FSMC_A1717</text>
<text x="66.3" y="185.4" transform="rotate(-90 66.3 185.4)">FSMC_D0</text>
<text x="68.9" y="185.4" transform="rotate(-90 68.9 185.4)">FSMC_D1</text>
<text x="71.4" y="185.4" transform="rotate(-90 71.4 185.4)">FSMC_D2</text>
<text x="73.9" y="185.4" transform="rotate(-90 73.9 185.4)">FSMC_D3</text>
<text x="76.5" y="185.4" transform="rotate(-90 76.5 185.4)">FSMC_D4</text>
<text x="79" y="185.4" transform="rotate(-90 79 185.4)">FSMC_D5</text>
<text x="81.5" y="185.4" transform="rotate(-90 81.5 185.4)">FSMC_D6</text>
<text x="84.1" y="185.4" transform="rotate(-90 84.1 185.4)">FSMC_D7</text>
<text x="129.9" y="187.9" transform="rotate(-90 129.9 187.9)">GND</text>
<text x="100.6" y="195.5" transform="rotate(-90 100.6 195.5)">V3.3</text>
<text x="113.3" y="203.1" transform="rotate(-90 113.3 203.1)">V3.3</text>
<text x="38.3" y="223.5" transform="rotate(-90 38.3 223.5)">FSMC_A[0..18]</text>
<text x="43.4" y="223.5" transform="rotate(-90 43.4 223.5)">FSMC_D[0..15]</text>
<text x="134.9" y="249" transform="rotate(-90 134.9 249)">RB</text>
<text x="137.5" y="249" transform="rotate(-90 137.5 249)">FSMC_NE2</text>
<text x="140" y="249" transform="rotate(-90 140 249)">FSMC_NBL1</text>
<text x="142.6" y="249" transform="rotate(-90 142.6 249)">FSMC_NBL0</text>
<text x="145.1" y="249" transform="rotate(-90 145.1 249)">FSMC_NWE</text>
<text x="147.7" y="249" transform="rotate(-90 147.7 249)">FSMC_NOE</text>
<text x="150.2" y="249" transform="rotate(-90 150.2 249)">FSMC_NE1/NCE2</text>
<text x="39.6" y="256.6" transform="rotate(-90 39.6 256.6)">FSMC_A[0..18]</text>
<text x="44.7" y="256.6" transform="rotate(-90 44.7 256.6)">FSMC_D[0..15]</text>
<text x="136.2" y="269.3" transform="rotate(-90 136.2 269.3)">SRAM_RB</text>
<text x="138.7" y="269.3" transform="rotate(-90 138.7 269.3)">FSMC_NE2</text>
<text x="141.3" y="269.3" transform="rotate(-90 141.3 269.3)">FSMC_NBL1</text>
<text x="143.8" y="269.3" transform="rotate(-90 143.8 269.3)">FSMC_NBL0</text>
<text x="146.4" y="269.3" transform="rotate(-90 146.4 269.3)">FSMC_NWE</text>
<text x="148.9" y="269.3" transform="rotate(-90 148.9 269.3)">FSMC_NOE</text>
<text x="151.5" y="269.3" transform="rotate(-90 151.5 269.3)">FSMC_NE1</text>
</g>
<g font-size="2.3" fill="#333133">
<text x="124.5" y="91.6" transform="rotate(-90 124.5 91.6)">C90</text>
<text x="127.1" y="91.6" transform="rotate(-90 127.1 91.6)">100nF</text>
<text x="53.6" y="96.4" transform="rotate(-90 53.6 96.4)">U13</text>
<text x="117.1" y="96.4" transform="rotate(-90 117.1 96.4)">IS61LV25616</text>
<text x="124.5" y="101.7" transform="rotate(-90 124.5 101.7)">C89</text>
<text x="127.1" y="101.7" transform="rotate(-90 127.1 101.7)">100nF</text>
<text x="56.1" y="167.6" transform="rotate(-90 56.1 167.6)">U14</text>
<text x="132.4" y="167.6" transform="rotate(-90 132.4 167.6)">K9f2808U0B</text>
<text x="116.9" y="183.1" transform="rotate(-90 116.9 183.1)">C87</text>
<text x="119.4" y="183.1" transform="rotate(-90 119.4 183.1)">100nF</text>
<text x="117.1" y="200.6" transform="rotate(-90 117.1 200.6)">C88</text>
<text x="119.7" y="198.1" transform="rotate(-90 119.7 198.1)">100nF</text>
</g>
</svg>
